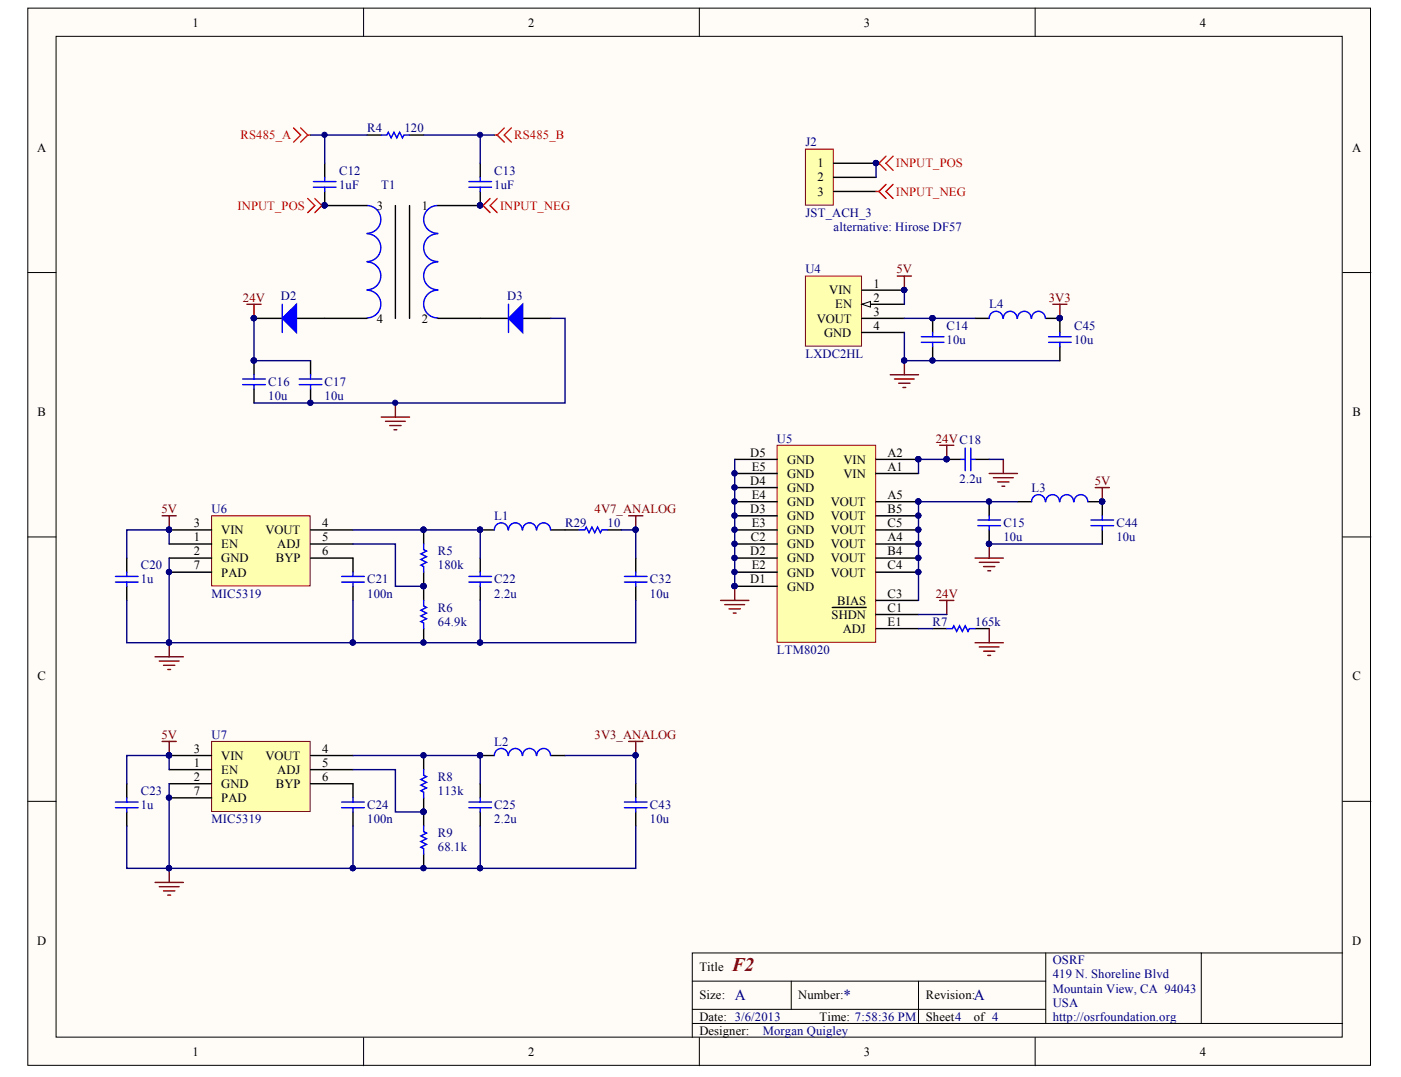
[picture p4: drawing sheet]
<svg xmlns="http://www.w3.org/2000/svg" width="273mm" height="210mm" viewBox="0 0 273 210" stroke-linecap="round" stroke-linejoin="round" font-family="sans-serif">
<g fill="#fffcf8" stroke="#000" stroke-width=".19">
<path d="M5.4 1.6h261.7v206h-261.7z"/>
<path d="M10.9 7.1h250.7v195h-250.7z"/>
</g>
<g fill="none" stroke="#000" stroke-width=".19">
<path d="M70.9 1.6v5.5M136.3 1.6v5.5M201.7 1.6v5.5M5.4 53.1h5.5M261.7 53.1h5.5M5.4 104.6h5.5M261.7 104.6h5.5M5.4 156.2h5.5M261.7 156.2h5.5M134.9 191.2h68.9M134.9 199.5h126.8M134.9 196.7h68.9"/>
<path d="M154.2 191.2v5.5M179 191.2v8.3M203.8 185.7v13.8M234.1 185.7h-99.2v16.5M261.7 185.7h-27.6v13.8M70.9 202.2v5.5M136.3 202.2v5.5M201.7 202.2v5.5"/>
</g>
<g fill="none" stroke="#00f" stroke-width=".28">
<path d="M61.1 35.4h4.4M61.1 36.5h4.4M63.3 34.6v.8M63.3 36.5v.8M74.3 26.3h1.1l.3-.5 .5 1.1 .6-1.1 .5 1.1 .6-1.1 .5 1.1 .3-.6h1.1M91.4 35.4h4.4M91.4 36.5h4.4M93.6 34.6v.8M93.6 36.5v.8M55 59.3v5.5M71.5 40.1a2.71 2.71 0 0 1 2.7 2.7 2.71 2.71 0 0 1-2.7 2.7M71.5 45.6a2.71 2.71 0 0 1 2.7 2.7 2.71 2.71 0 0 1-2.7 2.7"/>
<path d="M71.5 51.1a2.71 2.71 0 0 1 2.7 2.7 2.71 2.71 0 0 1-2.7 2.7M71.5 56.6a2.71 2.71 0 0 1 2.7 2.7 2.71 2.71 0 0 1-2.7 2.7M85.3 56.6a2.71 2.71 0 0 0-2.7 2.7 2.71 2.71 0 0 0 2.7 2.7M85.3 51.1a2.71 2.71 0 0 0-2.7 2.7 2.71 2.71 0 0 0 2.7 2.7M85.3 45.6a2.71 2.71 0 0 0-2.7 2.7 2.71 2.71 0 0 0 2.7 2.7M85.3 40.1a2.71 2.71 0 0 0-2.7 2.7 2.71 2.71 0 0 0 2.7 2.7M99.1 59.3v5.5"/>
</g>
<path d="M63.3 37.3v2.8h8.2M63.3 31.8v2.8M71.5 26.3h2.8M79.8 26.3h2.8M93.6 37.3v2.8h-8.3M93.6 31.8v2.8M77.1 40.1v21.9M79.8 40.1v21.9M49.5 62h5.5M57.8 62h13.7M85.3 62h13.8M101.9 62h5.5" fill="none" stroke="#000" stroke-width=".28"/>
<g fill="#000080" stroke="#000080" stroke-width=".19">
<circle cx="93.6" cy="40" r=".51"/>
<circle cx="63.2" cy="40" r=".51"/>
<circle cx="49.5" cy="62" r=".51"/>
<circle cx="77" cy="78.5" r=".51"/>
</g>
<g fill="#00f" stroke="#00f" stroke-width=".28">
<path d="M55 62l2.8-2.7v5.5z"/>
<path d="M99.1 62l2.8-2.7v5.5z"/>
</g>
<path d="M48.1 59.3h2.8M49.5 59.3v2.7M77.1 78.5v2.8M74.3 81.3h5.5M75.1 82.1h3.9M76 82.9h2.2M76.8 83.8h.5" fill="none" stroke="#800000" stroke-width=".28"/>
<path d="M57.2 24.9l1.4 1.4-1.4 1.4M58.6 24.9l1.4 1.4M60 26.3h.5M60 26.3l-1.4 1.4M96.3 26.3h.6M96.9 26.3l1.4 1.4M98.3 24.9l-1.4 1.4M99.7 24.9l-1.4 1.4 1.4 1.4" fill="none" stroke="#f00" stroke-width=".28"/>
<path d="M157 29.1h5.4v10.9h-5.4z" fill="#ffffb0" stroke="#800000" stroke-width=".19"/>
<path d="M162.5 31.8h8.2M162.5 34.6h8.2M162.5 37.3h8.2" fill="none" stroke="#000" stroke-width=".28"/>
<circle cx="170.7" cy="31.8" r=".51" fill="#000080" stroke="#000080" stroke-width=".19"/>
<path d="M157 53.8h10.9v13.7h-10.9z" fill="#ffffb0" stroke="#800000" stroke-width=".19"/>
<path d="M168 56.6h8.3M168 59.3h8.3" fill="none" stroke="#000" stroke-width=".28"/>
<circle cx="176.2" cy="56.5" r=".51" fill="#000080" stroke="#000080" stroke-width=".19"/>
<path d="M168 59.3l1.6-.5v1.1z" fill="#fffcf8" stroke="#000" stroke-width=".19"/>
<path d="M168 62h8.3M168 64.8h8.3" fill="none" stroke="#000" stroke-width=".28"/>
<g fill="#000080" stroke="#000080" stroke-width=".19">
<circle cx="176.2" cy="56.5" r=".51"/>
<circle cx="181.7" cy="62" r=".51"/>
<circle cx="176.2" cy="70.3" r=".51"/>
</g>
<path d="M174.9 53.8h2.7M176.3 53.8v2.8M173.5 73h5.5M174.3 73.9h3.9M175.2 74.7h2.2M176 75.5h.5M176.3 70.3v2.7" fill="none" stroke="#800000" stroke-width=".28"/>
<path d="M176.3 56.6v2.7M176.3 62h5.5" fill="none" stroke="#000080" stroke-width=".28"/>
<path d="M151.5 86.8h19.2v38.4h-19.2z" fill="#ffffb0" stroke="#800000" stroke-width=".19"/>
<g fill="none" stroke="#000" stroke-width=".28">
<path d="M143.2 89.5h8.3M143.2 92.3h8.3M143.2 97.8h8.3M143.2 95h8.3M170.7 89.5h8.3M170.7 92.3h8.3M170.7 97.8h8.3M143.2 100.5h8.3M143.2 103.3h8.3M143.2 106h8.3M143.2 108.8h8.3M143.2 111.5h8.3"/>
<path d="M143.2 114.3h8.3M162.2 118.4h6.6M170.7 117h8.3M170.7 100.5h8.3M170.7 103.3h8.3M170.7 106h8.3M170.7 108.8h8.3M170.7 111.5h8.3M170.7 119.8h8.3M170.7 122.5h8.3M181.8 122.5h2.7M190 122.5h2.8"/>
</g>
<g fill="#000080" stroke="#000080" stroke-width=".19">
<circle cx="179" cy="89.5" r=".51"/>
<circle cx="179" cy="97.7" r=".51"/>
<circle cx="143.2" cy="92.2" r=".51"/>
<circle cx="143.2" cy="95" r=".51"/>
<circle cx="143.2" cy="97.7" r=".51"/>
<circle cx="143.2" cy="100.5" r=".51"/>
<circle cx="143.2" cy="103.2" r=".51"/>
<circle cx="143.2" cy="106" r=".51"/>
<circle cx="143.2" cy="108.7" r=".51"/>
<circle cx="143.2" cy="111.5" r=".51"/>
<circle cx="143.2" cy="114.2" r=".51"/>
<circle cx="179" cy="100.5" r=".51"/>
<circle cx="179" cy="103.2" r=".51"/>
<circle cx="179" cy="106" r=".51"/>
<circle cx="179" cy="108.7" r=".51"/>
<circle cx="179" cy="111.5" r=".51"/>
<circle cx="184.5" cy="89.5" r=".51"/>
<circle cx="170.7" cy="31.8" r=".51"/>
<circle cx="176.2" cy="70.3" r=".51"/>
</g>
<g fill="none" stroke="#800000" stroke-width=".28">
<path d="M183.1 86.8h2.8M184.5 86.8v2.7M140.4 117h5.5M141.3 117.8h3.8M142.1 118.7h2.2M142.9 119.5h.6M143.2 114.3v2.7M183.1 117h2.8M184.5 117v2.8M190 125.3h5.5M190.9 126.1h3.8M191.7 126.9h2.2"/>
<path d="M192.5 127.7h.6M192.8 122.5v2.8"/>
</g>
<path d="M60.5 26.3h11M82.6 26.3h13.7M170.7 31.8v2.8M176.3 64.8v5.5h30.3M143.2 89.5v24.8M179 97.8v19.2M179 119.8h5.5M179 122.5h2.8" fill="none" stroke="#000080" stroke-width=".28"/>
<path d="M184.5 122.5h1.1l.3-.5 .6 1.1 .5-1.1 .6 1.1 .5-1.1 .6 1.1 .2-.6h1.1" fill="none" stroke="#00f" stroke-width=".28"/>
<path d="M41.2 100.5h19.2v13.7h-19.2z" fill="#ffffb0" stroke="#800000" stroke-width=".19"/>
<g fill="none" stroke="#000" stroke-width=".28">
<path d="M24.7 108.8v2.7M24.7 114.3v2.7M33 106h8.2M33 103.3h8.2M33 108.8h8.2M33 111.5h8.2M60.5 106h8.3M60.5 103.3h8.3M60.5 108.8h8.3v2.7M68.8 114.3v2.7M82.6 103.3v2.7M82.6 111.5v5.5"/>
<path d="M93.6 108.8v2.7M93.6 114.3v2.7M82.6 122.5v2.8"/>
</g>
<g fill="#000080" stroke="#000080" stroke-width=".19">
<circle cx="32.9" cy="103.2" r=".51"/>
<circle cx="32.9" cy="111.5" r=".51"/>
<circle cx="32.9" cy="125.2" r=".51"/>
<circle cx="82.5" cy="103.2" r=".51"/>
<circle cx="82.5" cy="114.2" r=".51"/>
<circle cx="82.5" cy="125.2" r=".51"/>
<circle cx="68.8" cy="125.2" r=".51"/>
</g>
<path d="M31.6 100.5h2.8M33 100.5v2.8M30.2 128h5.5M31 128.8h3.9M31.9 129.7h2.2M32.7 130.5h.5M33 125.3v2.7" fill="none" stroke="#800000" stroke-width=".28"/>
<path d="M24.7 117v8.3h8.3M33 106v-2.7h-8.3v5.5M33 108.8v16.5M68.8 106h8.3v8.3h5.5M68.8 103.3h13.8M68.8 117v8.3h-35.8" fill="none" stroke="#000080" stroke-width=".28"/>
<g fill="none" stroke="#00f" stroke-width=".28">
<path d="M22.5 112.3h4.4M22.5 113.4h4.4M24.7 111.5v.8M24.7 113.4v.9M66.6 112.3h4.4M66.6 113.4h4.4M68.8 111.5v.8M68.8 113.4v.9M82.6 117v1.1l.5 .3-1.1 .5 1.1 .6-1.1 .5 1.1 .6-1.1 .5 .6 .3v1.1M82.6 106v1.1l.5 .3-1.1 .5 1.1 .6-1.1 .5 1.1 .6-1.1 .5 .6 .3v1.1M91.4 112.3h4.4M91.4 113.4h4.4"/>
<path d="M93.6 111.5v.8M93.6 113.4v.9"/>
</g>
<path d="M41.2 144.5h19.2v13.7h-19.2z" fill="#ffffb0" stroke="#800000" stroke-width=".19"/>
<g fill="none" stroke="#000" stroke-width=".28">
<path d="M49.5 70.3v2.7M49.5 75.8v2.7M60.5 70.3v2.7M60.5 75.8v2.7M181.8 62v2.8M181.8 67.5v2.8M190 62h2.8M203.8 62h2.8v2.8M206.6 67.5v2.8M184.5 89.5h2.8M190 89.5h2.8M192.8 97.8v2.7"/>
<path d="M198.3 97.8h2.8M212.1 97.8h2.7v2.7M93.6 103.3h2.7M107.4 103.3h5.5M118.4 103.3h2.7M123.9 108.8v2.7M123.9 114.3v2.7M192.8 103.3v2.7M214.8 103.3v2.7M24.7 152.7v2.8M24.7 158.2v2.8M33 150h8.2"/>
<path d="M33 147.2h8.2M33 152.7h8.2M33 155.5h8.2M60.5 150h8.3M60.5 147.2h8.3M60.5 152.7h8.3v2.8M68.8 158.2v2.8M82.6 147.2v2.8M82.6 155.5v5.5M93.6 147.2h2.7M93.6 152.7v2.8M93.6 158.2v2.8"/>
<path d="M107.4 147.2h2.7M123.9 152.7v2.8M123.9 158.2v2.8M82.6 166.5v2.7"/>
</g>
<g fill="#000080" stroke="#000080" stroke-width=".19">
<circle cx="32.9" cy="147.2" r=".51"/>
<circle cx="32.9" cy="155.5" r=".51"/>
<circle cx="32.9" cy="169.2" r=".51"/>
<circle cx="82.5" cy="158.2" r=".51"/>
<circle cx="68.8" cy="169.2" r=".51"/>
<circle cx="82.5" cy="169.2" r=".51"/>
<circle cx="82.5" cy="147.2" r=".51"/>
<circle cx="93.6" cy="26.3" r=".51"/>
<circle cx="63.2" cy="26.3" r=".51"/>
<circle cx="181.7" cy="70.3" r=".51"/>
<circle cx="181.7" cy="62" r=".51"/>
<circle cx="49.5" cy="70.3" r=".51"/>
<circle cx="60.5" cy="78.5" r=".51"/>
<circle cx="49.5" cy="62" r=".51"/>
<circle cx="192.8" cy="106" r=".51"/>
<circle cx="93.6" cy="103.2" r=".51"/>
<circle cx="123.9" cy="103.2" r=".51"/>
<circle cx="93.6" cy="125.2" r=".51"/>
<circle cx="68.8" cy="125.2" r=".51"/>
<circle cx="93.6" cy="147.2" r=".51"/>
<circle cx="123.9" cy="147.2" r=".51"/>
<circle cx="93.6" cy="169.2" r=".51"/>
<circle cx="184.5" cy="89.5" r=".51"/>
<circle cx="82.5" cy="103.2" r=".51"/>
<circle cx="179" cy="89.5" r=".51"/>
<circle cx="214.8" cy="97.7" r=".51"/>
<circle cx="206.5" cy="62" r=".51"/>
<circle cx="179" cy="97.7" r=".51"/>
<circle cx="192.8" cy="97.7" r=".51"/>
<circle cx="63.2" cy="40" r=".51"/>
<circle cx="93.6" cy="40" r=".51"/>
<circle cx="170.7" cy="31.8" r=".51"/>
</g>
<g fill="none" stroke="#800000" stroke-width=".28">
<path d="M205.2 59.3h2.7M206.6 59.3v2.7M192.8 92.3h5.5M193.6 93.1h3.9M194.4 93.9h2.2M195.3 94.8h.5M195.5 89.5v2.8M213.5 95h2.7M214.8 95v2.8M122.5 100.5h2.8M123.9 100.5v2.8M190 108.8h5.5"/>
<path d="M190.9 109.6h3.8M191.7 110.4h2.2M192.5 111.2h.6M192.8 106v2.8M31.6 144.5h2.8M33 144.5v2.7M122.5 144.5h2.8M123.9 144.5v2.7M30.2 172h5.5M31 172.8h3.9M31.9 173.6h2.2M32.7 174.5h.5"/>
<path d="M33 169.2v2.8"/>
</g>
<g fill="none" stroke="#00f" stroke-width=".28">
<path d="M47.3 73.9h4.4M47.3 75h4.4M49.5 73v.9M49.5 75v.8M58.3 73.9h4.4M58.3 75h4.4M60.5 73v.9M60.5 75v.8M179.6 65.6h4.4M179.6 66.7h4.4M181.8 64.8v.8M181.8 66.7v.8"/>
<path d="M195.5 62a1.34 1.34 0 0 0-1.4-1.3 1.34 1.34 0 0 0-1.3 1.3M198.2 62a1.34 1.34 0 0 0-1.3-1.3 1.34 1.34 0 0 0-1.4 1.3M201 62a1.34 1.34 0 0 0-1.4-1.3 1.34 1.34 0 0 0-1.3 1.3M203.7 62a1.34 1.34 0 0 0-1.3-1.3 1.34 1.34 0 0 0-1.3 1.3M204.4 65.6h4.4M204.4 66.7h4.4M206.6 64.8v.8M206.6 66.7v.8M187.3 89.5h.8M188.1 87.3v4.4M189.2 87.3v4.4M189.2 89.5h.8"/>
<path d="M203.7 97.8a1.34 1.34 0 0 0-1.3-1.4 1.34 1.34 0 0 0-1.3 1.4M206.5 97.8a1.34 1.34 0 0 0-1.4-1.4 1.34 1.34 0 0 0-1.3 1.4M209.2 97.8a1.34 1.34 0 0 0-1.3-1.4 1.34 1.34 0 0 0-1.3 1.4M212 97.8a1.34 1.34 0 0 0-1.3-1.4 1.34 1.34 0 0 0-1.4 1.4M99 103.3a1.34 1.34 0 0 0-1.3-1.4 1.34 1.34 0 0 0-1.4 1.4M101.8 103.3a1.34 1.34 0 0 0-1.4-1.4 1.34 1.34 0 0 0-1.3 1.4M104.5 103.3a1.34 1.34 0 0 0-1.3-1.4 1.34 1.34 0 0 0-1.3 1.4M107.3 103.3a1.34 1.34 0 0 0-1.3-1.4 1.34 1.34 0 0 0-1.4 1.4M112.9 103.3h1.1l.3-.6 .5 1.1 .6-1.1 .5 1.1 .6-1.1 .5 1.1 .3-.5h1.1M121.7 112.3h4.4M121.7 113.4h4.4M123.9 111.5v.8"/>
<path d="M123.9 113.4v.9M190.6 101.4h4.4M190.6 102.5h4.4M192.8 100.5v.9M192.8 102.5v.8M212.6 101.4h4.4M212.6 102.5h4.4M214.8 100.5v.9M214.8 102.5v.8M22.5 156.3h4.4M22.5 157.4h4.4M24.7 155.5v.8"/>
<path d="M24.7 157.4v.8M66.6 156.3h4.4M66.6 157.4h4.4M68.8 155.5v.8M68.8 157.4v.8M82.6 150v1.1l.5 .3-1.1 .5 1.1 .6-1.1 .5 1.1 .6-1.1 .5 .6 .3v1.1M91.4 156.3h4.4M91.4 157.4h4.4M93.6 155.5v.8M93.6 157.4v.8M99 147.2a1.34 1.34 0 0 0-1.3-1.3 1.34 1.34 0 0 0-1.4 1.3M101.8 147.2a1.34 1.34 0 0 0-1.4-1.3 1.34 1.34 0 0 0-1.3 1.3"/>
<path d="M104.5 147.2a1.34 1.34 0 0 0-1.3-1.3 1.34 1.34 0 0 0-1.3 1.3M107.3 147.2a1.34 1.34 0 0 0-1.3-1.3 1.34 1.34 0 0 0-1.4 1.3M121.7 156.3h4.4M121.7 157.4h4.4M123.9 155.5v.8M123.9 157.4v.8M82.6 161v1.1l.5 .3-1.1 .5 1.1 .6-1.1 .5 1.1 .6-1.1 .5 .6 .3v1.1"/>
</g>
<g fill="none" stroke="#000080" stroke-width=".28">
<path d="M63.3 26.3v5.5M93.6 26.3v5.5M49.5 62v8.3h11M107.4 62h2.7v16.5h-60.6M181.8 62h8.2M179 97.8h19.3M184.5 89.5h-5.5v2.8M192.8 89.5h2.7M82.6 103.3h11v5.5M93.6 117v8.3M121.1 103.3h2.8v5.5M123.9 117v8.3h-30.3"/>
<path d="M192.8 106h22M68.8 125.3h24.8M33 150v-2.8h-8.3v5.5M33 152.7v16.5M68.8 150h8.3v8.2h5.5M68.8 147.2h24.8v5.5M110.1 147.2h13.8v5.5M24.7 161v8.2h8.3M33 169.2h60.6M68.8 161v8.2M93.6 161v8.2M123.9 161v8.2h-30.3"/>
</g>
<g fill="none" stroke="#f00" stroke-width=".28">
<path d="M60 38.7l1.4 1.4-1.4 1.3M61.4 38.7l1.3 1.4M95.5 38.7l-1.4 1.4M96.9 38.7l-1.4 1.4 1.4 1.3M170.7 31.8h.6M170.7 37.3h.6M171.3 31.8l1.4 1.4M171.3 37.3l1.4 1.4M172.7 30.4l-1.4 1.4M172.7 35.9l-1.4 1.4M174.1 30.4l-1.4 1.4 1.4 1.4M174.1 35.9l-1.4 1.4 1.4 1.4"/>
<path d="M62.7 40.1l-1.3 1.3M62.7 40.1h.6M93.6 40.1h.5M94.1 40.1l1.4 1.3"/>
</g>
<text font-size="3.7" fill="#800000" x="142.6" y="189.3">F2</text>
<g font-size="3" fill="#000080">
<text x="143.2" y="195">A</text>
<text x="164.4" y="195">*</text>
<text x="189.8" y="195">A</text>
</g>
<g font-size="2.5">
<text x="37.5" y="5.2">1</text>
<text x="102.9" y="5.2">2</text>
<text x="168.4" y="5.2">3</text>
<text x="233.8" y="5.2">4</text>
<text x="7.2" y="29.5">A</text>
<text x="263.5" y="29.5">A</text>
<text x="159.3" y="32.6">1</text>
<text x="159.3" y="35.4">2</text>
<text x="73.5" y="40.9">3</text>
<text x="82.2" y="40.9">1</text>
<text x="159.3" y="38.2">3</text>
<text x="161.6" y="57.4">VIN</text>
<text x="170.2" y="56">1</text>
<text x="170.2" y="58.8">2</text>
<text x="73.5" y="62.9">4</text>
<text x="82.2" y="62.9">2</text>
<text x="159.2" y="62.9">VOUT</text>
<text x="160.6" y="65.6">GND</text>
<text x="162.8" y="60.1">EN</text>
<text x="170.2" y="61.5">3</text>
<text x="170.2" y="64.3">4</text>
<text x="7.3" y="81.1">B</text>
<text x="263.6" y="81.1">B</text>
<text x="146.2" y="89">D5</text>
<text x="173" y="89">A2</text>
<text x="146.2" y="94.5">D4</text>
<text x="146.5" y="91.8">E5</text>
<text x="153.4" y="90.4">GND</text>
<text x="153.4" y="93.1">GND</text>
<text x="153.4" y="95.8">GND</text>
<text x="164.4" y="93.1">VIN</text>
<text x="164.4" y="90.4">VIN</text>
<text x="173" y="91.8">A1</text>
<text x="146.2" y="100">D3</text>
<text x="146.5" y="97.2">E4</text>
<text x="153.4" y="98.6">GND</text>
<text x="153.4" y="101.4">GND</text>
<text x="161.9" y="98.6">VOUT</text>
<text x="161.9" y="101.4">VOUT</text>
<text x="173" y="97.2">A5</text>
<text x="173" y="100">B5</text>
<text x="37.8" y="105.5">1</text>
<text x="37.8" y="102.7">3</text>
<text x="43.1" y="106.9">EN</text>
<text x="43.1" y="104.1">VIN</text>
<text x="51.7" y="104.1">VOUT</text>
<text x="54" y="106.9">ADJ</text>
<text x="62.8" y="102.7">4</text>
<text x="62.8" y="105.5">5</text>
<text x="146.4" y="105.5">C2</text>
<text x="146.5" y="102.7">E3</text>
<text x="153.4" y="104.1">GND</text>
<text x="153.4" y="106.9">GND</text>
<text x="161.9" y="104.1">VOUT</text>
<text x="161.9" y="106.9">VOUT</text>
<text x="173" y="102.7">C5</text>
<text x="173" y="105.5">A4</text>
<text x="37.8" y="108.2">2</text>
<text x="37.8" y="111">7</text>
<text x="43.1" y="109.6">GND</text>
<text x="43.1" y="112.4">PAD</text>
<text x="53.8" y="109.6">BYP</text>
<text x="62.8" y="108.2">6</text>
<text x="146.2" y="108.2">D2</text>
<text x="146.2" y="113.7">D1</text>
<text x="146.5" y="111">E2</text>
<text x="153.4" y="109.6">GND</text>
<text x="153.4" y="112.4">GND</text>
<text x="161.9" y="109.6">VOUT</text>
<text x="161.9" y="112.4">VOUT</text>
<text x="173" y="108.2">B4</text>
<text x="173" y="111">C4</text>
<text x="153.4" y="115.1">GND</text>
<text x="163.2" y="117.8">BIAS</text>
<text x="173" y="116.5">C3</text>
<text x="173" y="119.3">C1</text>
<text x="162.1" y="120.6">SHDN</text>
<text x="164.2" y="123.3">ADJ</text>
<text x="173" y="122">E1</text>
<text x="7.3" y="132.6">C</text>
<text x="263.6" y="132.6">C</text>
<text x="37.8" y="149.5">1</text>
<text x="37.8" y="146.7">3</text>
<text x="43.1" y="148.1">VIN</text>
<text x="51.7" y="148.1">VOUT</text>
<text x="62.8" y="146.7">4</text>
<text x="62.8" y="149.5">5</text>
<text x="37.8" y="152.2">2</text>
<text x="37.8" y="155">7</text>
<text x="43.1" y="150.8">EN</text>
<text x="43.1" y="153.6">GND</text>
<text x="53.8" y="153.6">BYP</text>
<text x="54" y="150.8">ADJ</text>
<text x="62.8" y="152.2">6</text>
<text x="43.1" y="156.3">PAD</text>
<text x="7.2" y="184.2">D</text>
<text x="263.5" y="184.2">D</text>
<text x="136.3" y="189.3">Title</text>
<text x="136.3" y="194.8">Size:</text>
<text x="155.6" y="194.8">Number:</text>
<text x="180.4" y="194.8">Revision:</text>
<text x="136.3" y="198.9">Date: 3/6/2013</text>
<text x="136.3" y="201.7">Designer:</text>
<text x="159.7" y="198.9">Time: 7:58:36 PM</text>
<text x="180.4" y="198.9">Sheet4</text>
<text x="189.8" y="198.9">of 4</text>
<text x="37.5" y="205.8">1</text>
<text x="102.9" y="205.8">2</text>
<text x="168.4" y="205.8">3</text>
<text x="233.8" y="205.8">4</text>
</g>
<g font-size="2.5" fill="#f00">
<text x="46.9" y="27.1">RS485_A</text>
<text x="100.2" y="27.1">RS485_B</text>
<text x="174.6" y="32.6">INPUT_POS</text>
<text x="46.3" y="40.9">INPUT_POS</text>
<text x="97.5" y="40.9">INPUT_NEG</text>
<text x="174.6" y="38.2">INPUT_NEG</text>
</g>
<g font-size="2.5" fill="#000080">
<text x="71.6" y="25.8">R4</text>
<text x="78.8" y="25.8">120</text>
<text x="157" y="28.5">J2</text>
<text x="66.1" y="34">C12</text>
<text x="96.3" y="34">C13</text>
<text x="66.1" y="36.8">1uF</text>
<text x="74.3" y="36.8">T1</text>
<text x="96.3" y="36.8">1uF</text>
<text x="157" y="42.3">JST_ACH_3</text>
<text x="162.5" y="45">alternative: Hirose DF57</text>
<text x="157" y="53.3">U4</text>
<text x="54.7" y="58.5">D2</text>
<text x="98.9" y="58.5">D3</text>
<text x="184.5" y="64.3">C14</text>
<text x="192.8" y="60.1">L4</text>
<text x="209.3" y="64.3">C45</text>
<text x="157" y="69.8">LXDC2HL</text>
<text x="184.5" y="67">10u</text>
<text x="209.3" y="67">10u</text>
<text x="52.3" y="78">10u</text>
<text x="52.3" y="75.2">C16</text>
<text x="63.3" y="78">10u</text>
<text x="63.3" y="75.2">C17</text>
<text x="151.4" y="86.3">U5</text>
<text x="187" y="94.2">2.2u</text>
<text x="201" y="95.8">L3</text>
<text x="41.2" y="100">U6</text>
<text x="96.3" y="101.4">L1</text>
<text x="110.1" y="102.7">R29</text>
<text x="118.4" y="102.7">10</text>
<text x="195.5" y="105.5">10u</text>
<text x="195.5" y="102.7">C15</text>
<text x="217.6" y="105.5">10u</text>
<text x="217.6" y="102.7">C44</text>
<text x="27.4" y="113.7">1u</text>
<text x="27.4" y="111">C20</text>
<text x="71.6" y="113.7">C21</text>
<text x="85.4" y="111">180k</text>
<text x="85.4" y="108.2">R5</text>
<text x="96.3" y="113.7">C22</text>
<text x="126.7" y="113.7">C32</text>
<text x="41.2" y="116.5">MIC5319</text>
<text x="71.6" y="116.5">100n</text>
<text x="85.4" y="119.3">R6</text>
<text x="96.3" y="116.5">2.2u</text>
<text x="126.7" y="116.5">10u</text>
<text x="85.4" y="122">64.9k</text>
<text x="181.8" y="122">R7</text>
<text x="190.1" y="122">165k</text>
<text x="151.4" y="127.5">LTM8020</text>
<text x="41.2" y="143.9">U7</text>
<text x="96.3" y="145.3">L2</text>
<text x="27.4" y="155">C23</text>
<text x="85.4" y="155">113k</text>
<text x="85.4" y="152.2">R8</text>
<text x="27.4" y="157.7">1u</text>
<text x="41.2" y="160.5">MIC5319</text>
<text x="71.6" y="160.5">100n</text>
<text x="71.6" y="157.7">C24</text>
<text x="96.3" y="160.5">2.2u</text>
<text x="96.3" y="157.7">C25</text>
<text x="126.7" y="160.5">10u</text>
<text x="126.7" y="157.7">C43</text>
<text x="85.4" y="165.9">68.1k</text>
<text x="85.4" y="163.2">R9</text>
<text x="205.2" y="188">OSRF</text>
<text x="205.2" y="190.7">419 N. Shoreline Blvd</text>
<text x="205.2" y="193.4">Mountain View, CA 94043</text>
<text x="205.2" y="196.2">USA</text>
<text x="148.7" y="201.7">Morgan Quigley</text>
<text x="205.2" y="198.9">http://osrfoundation.org</text>
</g>
<g font-size="2.5" fill="#800000">
<text x="174.7" y="53.3">5V</text>
<text x="47.4" y="58.8">24V</text>
<text x="204.4" y="58.8">3V3</text>
<text x="182.4" y="86.3">24VC18</text>
<text x="213.3" y="94.5">5V</text>
<text x="31.5" y="100">5V</text>
<text x="115.9" y="100">4V7_ANALOG</text>
<text x="182.4" y="116.5">24V</text>
<text x="31.5" y="143.9">5V</text>
<text x="115.9" y="143.9">3V3_ANALOG</text>
</g>
</svg>
